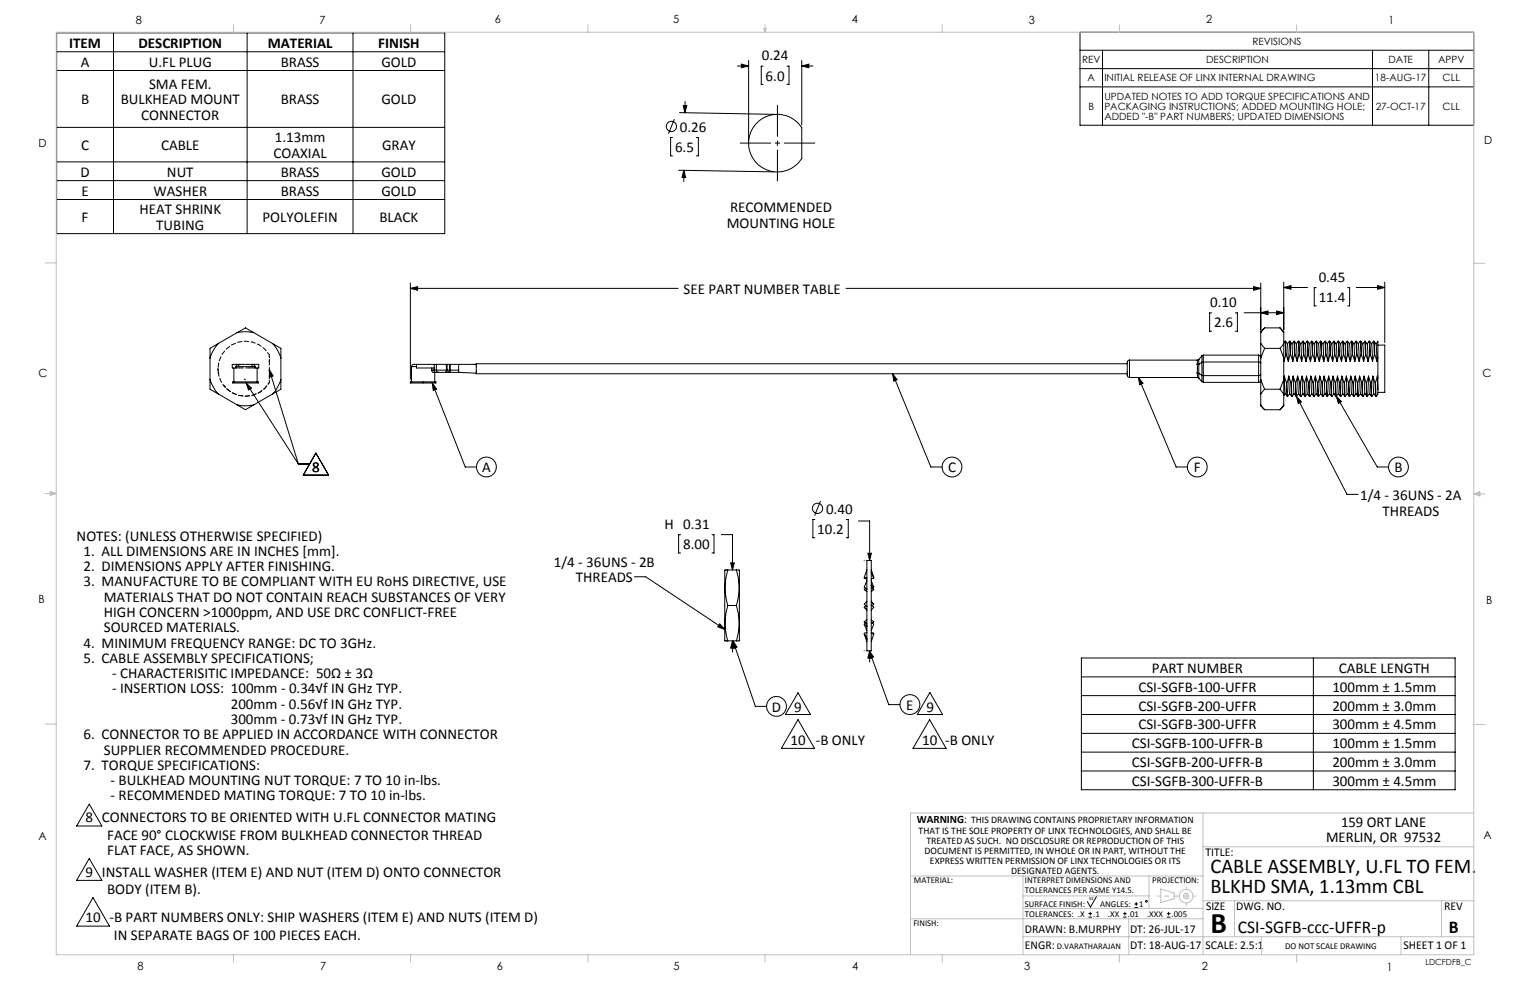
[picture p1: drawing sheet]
<svg xmlns="http://www.w3.org/2000/svg" width="432mm" height="279mm" viewBox="0 0 432 279" stroke-linecap="round" stroke-linejoin="round" font-family="sans-serif">
<g fill="none" stroke="#000" stroke-width=".28">
<path d="M16 9.3h109.5v56.6h-109.5zM16 14.6h109.5M16 19.9h109.5M32 9.3v56.6M69.7 9.3v56.6M99.6 9.3v56.6M208.1 18.6h3.2M209.2 18.1l2.1 .5-2.1 .5zM211.3 17.1v22.6M215.4 18.7h-.6v5.1h.6M222.1 18.7h.6v5.1h-.6M226.3 18.6l2-.5v1z"/>
<path d="M226.3 18.6h3.1M226.3 17.1v18.2M304.8 9.1h111.1v26.2h-111.1zM304.8 14.2h111.1M304.8 19.4h111.1M311.1 14.2v21.1M387.3 14.2v21.1M403.2 14.2v21.1M16 35.9h109.5M189.8 38.8h-.5v5.2h.5M190.3 33.6l-1.6 4.1M191.8 31.8l27 .5"/>
<path d="M192.8 29.8h1.1l-.6 2zM193.4 28.6l-.1 3.2M196.5 38.8h.6v5.2h-.6M213.3 35.1a8.1 8.1 0 0 1 13 1v8.6a8.1 8.1 0 0 1-11.7 2.2 8.1 8.1 0 0 1-1.3-11.8zM304.8 24.5h111.1M16 45.7h109.5M16 51h109.5M16 56.3h109.5M191.5 48l27 .5M193 48l.5 2.1h-1zM193 48v3.2M115.8 79.9v27.1"/>
<path d="M355.8 79.9v13.2M362.3 79.6v13.5M390.8 79.6v17.1M61.6 96.9a10.5 10.5 0 0 0-2.3 4.1M61.6 96.9l-2.3 1.4v2.7M66.9 93.9a11.3 11.3 0 0 1 4.7 0M66.9 93.9l2.4-1.4 2.3 1.4M66.9 93.9l-5.3 3M71.6 93.9l5.3 3M76.9 96.9a10.5 10.5 0 0 1 2.4 4.1M76.9 96.9l2.4 1.4v8.8M115.8 81.4l2.1-.5v1z"/>
<path d="M115.8 81.4h75.6M238.8 81.4h117M341.9 88.3h-.5v5.2h.5M348.7 88.3h.5v5.2h-.5M351.1 88.3h11.2M353.8 80.9l2 .5-2 .5zM355.8 88.3l2.1-.5v1zM355.8 96.9v4.1M355.8 93.9v3M355.8 96.9l1.1 1.4M356.9 92.5l-1.1 1.4M356.9 92.5l-1.1 1.1v.3"/>
<path d="M356.9 98.3l-1.1 2.7M356.9 98.3h4.3M356.9 92.5h4.3M360.3 87.8l2 .5-2 .5zM361.2 98.3l1.1 2.7M361.2 92.5l1.1 1.1v.3M361.2 92.5l1.1 1.4M362.3 81.1l2-.5v1zM362.3 96.9l-1.1 1.4M362.3 96.9v4.1M362.3 93.9v3M362.3 81.1h6.7"/>
<path d="M362.7 96.3l-.4 .4M362.7 96.3l.2 3.9M362.7 96.3h.1M362.8 96.3l.6 .7M362.8 96.3l.2 3.9M363.3 97l.6-.7 .2 3.9M363.4 97l.2 5M363.9 96.3h.1M364 96.3l.6 .7M364 96.3l.2 3.9M364.6 97l.2 5M365.2 96.3l-.6 .7"/>
<path d="M365.2 96.3l.2 3.9M365.2 96.3h.1M365.3 96.3a1.66 1.66 0 0 1 .6 1.7l.2 4M365.3 96.3l.2 3.9M366.4 96.3l-.6 .7M366.4 96.3l.2 3.9M366.4 96.3h.1M366.5 96.3l.6 .7M366.5 96.3l.2 3.9M367.1 97l.2 5M367.7 96.3l-.6 .7M367.7 96.3l.2 3.9"/>
<path d="M367.7 96.3h.1M367.8 96.3l.5 .7M367.8 96.3l.2 3.9M368.3 97l.3 5M368.9 96.3l-.6 .7M368.9 96.3l.2 3.9M368.9 96.3h.1M369 96.3a1.77 1.77 0 0 1 .7 1.7l.2 4M369 96.3l.3 3.9M370.1 96.3l-.5 .7M370.1 96.3l.3 3.9M370.2 96.3h.1"/>
<path d="M370.3 96.3l.5 .7M370.3 96.3l.2 3.9M370.8 97l.3 5M371.4 96.3l-.6 .7M371.4 96.3l.2 3.9M371.4 96.3h.1M371.5 81.2h-.6v5.1h.6M371.5 96.3l.6 .7M371.5 96.3l.2 3.9M372.1 97l.6-.7 .2 3.9M372.1 97l.3 5M372.7 96.3h.1"/>
<path d="M372.8 96.3l.5 .7M372.8 96.3l.2 3.9M373.3 97l.3 5M373.9 96.3l-.6 .7M373.9 96.3l.2 3.9M373.9 96.3h.1M374.1 96.3a1.66 1.66 0 0 1 .6 1.7l.2 4M374.1 96.3l.1 3.9M375.1 96.3l-.5 .7M375.1 96.3l.3 3.9M375.1 96.3h.2M375.3 96.3l.5 .7"/>
<path d="M375.3 96.3l.2 3.9M375.8 97l.3 5M376.4 96.3l-.6 .7M376.4 96.3l.2 3.9M376.4 96.3h.1M376.5 96.3l.6 .7M376.5 96.3l.2 3.9M377.1 97l.3 5M377.6 96.3l-.5 .7M377.6 96.3l.3 3.9M377.6 96.3h.2M377.8 96.3l.6 .7"/>
<path d="M377.8 96.3l.2 3.9M378.3 97l.6-.7 .2 3.9M378.4 97l.2 5M378.9 96.3h.1M379 96.3l.6 .7M379 96.3l.2 3.9M379.6 97l.2 5M380.2 96.3l-.6 .7M380.2 96.3l.2 3.9M380.2 96.3h.1M380.3 96.3l.6 .7M380.3 96.3l.2 3.9"/>
<path d="M380.3 81.2h.6v5.1h-.6M380.9 97l.2 5M381.4 96.3l-.6 .7M381.4 96.3l.2 3.9M381.4 96.3h.1M381.5 96.3l.6 .7M381.5 96.3l.2 3.9M382.1 97l.2 5M382.7 96.3l-.6 .7M382.7 96.3l.2 3.9M382.7 96.3h.1M382.8 81.1h8"/>
<path d="M383.9 96.3l-.6 .7M383.9 96.3l.2 3.9M383.9 96.3h.1M384 96.3l.6 .7M384 96.3l.2 3.9M384.6 97l.2 5M385.2 96.3l-.6 .7M385.2 96.3l.2 3.9M385.2 96.3h.1M385.3 96.3l.5 .7M385.3 96.3l.2 3.9M385.8 97l.3 5"/>
<path d="M386.4 96.3l-.6 .7M386.4 96.3l.2 3.9M386.4 96.3h.1M386.5 96.3l.6 .7M386.5 96.3l.3 3.9M387.1 97l.6-.7 .2 3.9M387.1 97l.2 5M387.7 96.3h.1M387.8 96.3l.5 .7M387.8 96.3l.2 3.9M388.3 97l.3 5M388.8 80.6l2 .5-2 .5z"/>
<path d="M388.9 96.4v4.6M388.9 97.4h1.9v13.3h-1.9M388.9 96.3l-.6 .7M59.3 107.1a10.7 10.7 0 0 0 2.3 4.1M59.3 101v8.9l2.3 1.3M61.6 111.2l5.3 3.1M65.7 107.8h7.2v.3h-7.2zM66 103.9v3.9M66.6 103.5h5.4M66.9 114.3a9.9 9.9 0 0 0 4.7 0M66.9 114.3l2.4 1.3 2.3-1.3M67.4 102.8h3.8"/>
<path d="M67.4 102.8l-.5 .2-.3 .5M67.4 102.8h-1.9v1.1h1.1v-.4M69.5 108.1l1.5 1.4-.9 .6zM69.5 108.1l14.7 22.9M71.2 102.8l.6 .2 .2 .5M71.2 102.8h1.8v1.1h-1v-.4M72.6 103.9v3.9M76 104.3l1.1 1.8-1 .3zM76 104.3l8.2 26.7M76.9 111.2l-5.3 3.1M79.3 107.1a10.7 10.7 0 0 1-2.4 4.1M79.3 107.1v2.8l-2.4 1.3"/>
<path d="M115.8 107.8h7.2v.3h-7.2zM116.1 103.5h1.4M116.1 103.5v4.3M117.5 102.8l-1.1 .1-.3 .6M117.5 102.8v1.1h5.1M117.5 102.8h8.5M121.8 104.5l.4 .6h4.1M121.8 104.5h4.2M121.8 103.9v.6M122 108.1l1.2 1.7-.9 .4zM122 108.1l9.3 23.7h3.2M122.6 102.8v1.9l.2 .4"/>
<path d="M122.7 105.1v2.7M123.2 102.8v1.9l.6 .4M126 104.5l-.2 .6 .3-.2 .1-.4M126 104.5h.2M126 102.8h.2M126 102.8v1.7M126.2 102.8h.7M126.2 102.8v1.7M126.2 104.5h.7M126.3 105.1h.8M126.9 104.5l-.2 .4-.4 .2M126.9 104.5h.2"/>
<path d="M126.9 102.8h.2M126.9 102.8v1.7M127.1 104.5v.6M127.1 102.8h7.3M127.1 104.5h2.3M127.1 105.1h2.3M127.1 102.8v1.7M129.4 105.1h.1M129.4 105.1l5 .2M129.4 104.5v.6M129.4 102.8v1.7M133.8 102.8l.6 .1"/>
<path d="M134.4 102.8v2.5M134.4 105.3l183.7 .2M251.9 105.5l1.3 1.7-1 .4zM251.9 105.5l10.8 26.3h3.2M318.1 102.7h-183.7v.1M318.8 101.6l-.5 .2-.2 .5v3.6l.2 .5 .5 .1M318.8 101.6v4.9M318.8 101.6h19.1M318.8 106.5h19.1M321.3 106.5l10.6 25.3h3.2M321.3 106.5l1.3 1.7-1 .4zM337.9 105.3l.4 .1"/>
<path d="M337.9 102.9v2.4M337.9 101.6v1.3M337.9 105.3v1.2M337.9 106.5l.4 .3M338.3 102.8v2.6M338.3 102.8l-.4 .1M338.3 101.4v1.4M338.3 105.4v1.4M338.3 101.4l-.4 .2M338.3 105.4l.9 .5M338.3 106.8l.9 .9M339.2 102.3v3.6"/>
<path d="M339.2 105.9l.5 .1M339.2 100.4v1.9M339.2 105.9v1.8M339.2 107.7l.5 .2M339.2 102.3l-.9 .5M339.2 100.4l-.9 1M339.7 102.2l-.5 .1M339.7 102.2v3.8M339.7 102.2h15.7l.4 .3M339.7 100.2l-.5 .2M339.7 100.2v2M339.7 106v1.9"/>
<path d="M339.7 107.9h15.5M339.7 100.2h15.5M355.2 100.2l.4 .2 .2 .6M355.2 100.2v7.7M355.8 105.7l-.5 .3h-15.6M355.8 107.2l-.2 .5-.4 .2M355.8 107.1l1.1 2.8M355.8 107.1v4.1M355.8 114.3l1.1 1.3M355.8 114.3v.2l1.1 1.1M355.8 101v6.1M355.8 111.2v3.1"/>
<path d="M356.9 109.9l-1.1 1.3M356.9 109.9h4.3M356.9 115.6h4.3M361.2 109.9l1.1 1.3M362.3 107.1v4.1M362.3 114.3l-1.1 1.3M362.3 114.3v.2l-1.1 1.1M362.3 101v6.1M362.3 111.2v3.1M362.3 107.1l-1.1 2.8M362.5 106.2l.1 4a1.75 1.75 0 0 0 .7 1.6M362.5 106.2l.6 1.8"/>
<path d="M362.5 106.2l-.2 .6M362.7 111.1l-.4 .5M362.9 100.2l-.6 1.8v-.1M362.9 100.2h.1M363 100.2l.6 1.8M363.1 108l.2 3.9M363.1 108h.1M363.2 108l.2 3.8M363.3 111.9h.1M363.7 106.2l.1 2.9a2.95 2.95 0 0 0 .7 2.7M363.7 106.2l.6 1.8M363.7 106.2l-.5 1.8"/>
<path d="M364 111.1l-.6 .8M364.1 100.2l-.5 1.8M364.1 100.2h.1M364.2 100.2l.6 1.8M364.3 108l.2 3.9M364.3 108h.2M364.5 108l.2 3.8M364.5 111.9h.2M364.9 106.2l.2 4a1.63 1.63 0 0 0 .7 1.6M364.9 106.2l.7 1.8M364.9 106.2l-.4 1.8M365.2 111.1l-.5 .8"/>
<path d="M365.4 100.2l-.6 1.8M365.4 100.2h.1M365.5 100.2l.6 1.8M365.6 108l.1 3.6 .2 .3M365.6 108h.1M365.7 108l.2 3.8M365.9 111.9l1.4 1.5-.9 .5zM365.9 111.9l14.3 27.6h3.1M366.2 106.2l.1 2.9a2.95 2.95 0 0 0 .7 2.7M366.2 106.2l.6 1.8M366.2 106.2l-.5 1.8M366.5 111.1l-.6 .8"/>
<path d="M366.6 100.2l-.5 1.8M366.6 100.2h.1M366.7 100.2l.6 1.8M366.8 108l.2 3.9M366.8 108h.2M367 108l.2 3.8M367 111.9h.2M367.5 106.2l.1 4a1.63 1.63 0 0 0 .7 1.6M367.5 106.2l.6 1.8M367.5 106.2l-.5 1.8M367.7 111.1l-.5 .8M367.9 100.2l-.6 1.8"/>
<path d="M367.9 100.2h.1M368 100.2l.6 1.8M368.1 108l.2 3.9M368.1 108h.1M368.2 108l.2 3.8M368.3 111.9h.1M368.7 106.2l.2 4a1.75 1.75 0 0 0 .6 1.6M368.7 106.2l.6 1.8M368.7 106.2l-.5 1.8M369 111.1l-.6 .8M369.1 100.2l-.5 1.8M369.1 100.2h.2"/>
<path d="M369.3 100.2l.6 1.8M369.3 108l.2 3.9M369.3 108h.2M369.5 108l.1 3.9 .6-.8M369.5 111.9h.1M370 106.2l.1 2.9a2.95 2.95 0 0 0 .7 2.7M370 106.2l.6 1.8M370 106.2l-.5 1.8M370.4 100.2l-.5 1.8M370.4 100.2h.1M370.5 100.2l.6 1.8M370.6 108l.2 3.9"/>
<path d="M370.6 108h.1M370.7 108l.2 3.8M370.8 111.9h.1M371.2 106.2l.2 4a1.75 1.75 0 0 0 .6 1.6M371.2 106.2l.6 1.8M371.2 106.2l-.5 1.8M371.5 111.1l-.6 .8M371.6 100.2l-.5 1.8M371.6 100.2h.1M371.7 100.2l.7 1.8M371.8 108l.2 3.9M371.8 108h.1"/>
<path d="M371.9 108l.2 3.8M372 111.9h.1M372.5 106.2l.1 2.9a2.95 2.95 0 0 0 .7 2.7M372.5 106.2l.6 1.8M372.5 106.2l-.6 1.8M372.7 111.1l-.6 .8M372.9 100.2l-.5 1.8M372.9 100.2h.1M373 100.2l.6 1.8M373.1 108l.2 3.9M373.1 108h.1M373.2 108l.2 3.8"/>
<path d="M373.3 111.9h.1M373.7 106.2l.2 4a1.63 1.63 0 0 0 .6 1.6M373.7 106.2l.6 1.8M373.7 106.2l-.5 1.8M374 111.1l-.6 .8M374.1 100.2l-.5 1.8M374.1 100.2h.1M374.2 100.2l.7 1.8M374.3 108l.2 3.6 .1 .3M374.3 108h.1M374.4 108l.2 3.8M375 106.2l.1 2.9a2.95 2.95 0 0 0 .7 2.7"/>
<path d="M375 106.2l.6 1.8M375 106.2l-.6 1.8M375.2 111.1l-.6 .8M375.4 100.2l-.5 1.8M375.4 100.2h.1M375.5 100.2l.6 1.8M375.6 108l.2 3.9M375.6 108h.1M375.7 108l.2 3.8M375.8 111.9h.1M376.2 106.2l.2 4a1.63 1.63 0 0 0 .6 1.6M376.2 106.2l.6 1.8"/>
<path d="M376.2 106.2l-.5 1.8M376.5 111.1l-.6 .8M376.6 100.2l-.5 1.8M376.6 100.2h.1M376.7 100.2l.7 1.8M376.8 108l.2 3.9M376.8 108h.1M376.9 108l.3 3.8M377 111.9h.2M377.2 111.8l1.4 1.5-.9 .5zM377.2 111.8l11.5 20h3.2M377.5 106.2l.1 4a1.75 1.75 0 0 0 .7 1.6"/>
<path d="M377.5 106.2l.6 1.8M377.5 106.2l-.6 1.8M377.7 111.1l-.5 .8M377.9 100.2l-.5 1.8M377.9 100.2h.1M378 100.2l.6 1.8M378.1 108l.2 3.9M378.1 108h.1M378.2 108l.2 3.9 .6-.8M378.3 111.9h.1M378.7 106.2l.1 2.9a2.95 2.95 0 0 0 .7 2.7M378.7 106.2l.6 1.8"/>
<path d="M378.7 106.2l-.5 1.8M379.1 100.2l-.5 1.8M379.1 100.2h.1M379.2 100.2l.6 1.8M379.3 108l.2 3.9M379.3 108h.1M379.4 108l.3 3.8M379.5 111.9h.2M380 106.2l.1 4a1.75 1.75 0 0 0 .7 1.6M380 106.2l.6 1.8M380 106.2l-.6 1.8M380.2 111.1l-.5 .8"/>
<path d="M380.4 100.2l-.6 1.8M380.4 100.2h.1M380.5 100.2l.6 1.8M380.6 108l.2 3.9M380.6 108h.1M380.7 108l.2 3.8M380.8 111.9h.1M381.2 106.2l.1 2.9a2.95 2.95 0 0 0 .7 2.7M381.2 106.2l.6 1.8M381.2 106.2l-.5 1.8M381.5 111.1l-.6 .8M381.6 100.2l-.5 1.8"/>
<path d="M381.6 100.2h.1M381.7 100.2l.6 1.8M381.8 108l.2 3.9M381.8 108h.2M382 108l.2 3.8M382 111.9h.2M382.5 106.2l.1 4a1.63 1.63 0 0 0 .7 1.6M382.5 106.2l.6 1.8M382.5 106.2l-.5 1.8M382.7 111.1l-.5 .8M382.9 100.2l-.6 1.8M382.9 100.2h.1"/>
<path d="M383 100.2l-.2-3.9a1.66 1.66 0 0 1 .6 1.7l.2 4M383 100.2l.6 1.8M383.1 108l.2 3.9M383.1 108h.1M383.2 108l.2 3.8M383.3 111.9h.1M383.7 106.2l.1 2.9a2.95 2.95 0 0 0 .7 2.7M383.7 106.2l.6 1.8M383.7 106.2l-.5 1.8M384 111.1l-.6 .8M384.1 100.2l-.5 1.8M384.1 100.2h.1"/>
<path d="M384.2 100.2l.6 1.8M384.3 108l.2 3.9M384.3 108h.2M384.5 108l.2 3.8M384.5 111.9h.2M385 106.2l.1 4a1.63 1.63 0 0 0 .7 1.6M385 106.2l.6 1.8M385 106.2l-.5 1.8M385.2 111.1l-.5 .8M385.4 100.2l-.6 1.8M385.4 100.2h.1M385.5 100.2l.6 1.8"/>
<path d="M385.6 108l.1 3.6 .2 .3M385.6 108h.1M385.7 108l.2 3.8M386.2 106.2l.2 4a1.75 1.75 0 0 0 .6 1.6M386.2 106.2l.6 1.8M386.2 106.2l-.5 1.8M386.5 111.1l-.6 .8M386.6 100.2l-.5 1.8M386.6 100.2h.2M386.8 100.2l.5 1.8M386.8 108l.2 3.9M386.8 108h.2"/>
<path d="M387 108l.1 3.9 .6-.8M387 111.9h.1M387.5 106.2l.1 4a1.63 1.63 0 0 0 .7 1.6M387.5 106.2l.6 1.8M387.5 106.2l-.5 1.8M387.9 100.2l-.6 1.8M387.9 100.2h.1M388 100.2l.6 1.8M388.1 108l.2 3.9M388.1 108h.1M388.2 108l.2 3.8M388.3 111.9h.1"/>
<path d="M388.7 106.2l-.5 1.8M388.7 106.2l.2 3.8M388.7 106.2l.2 .4M388.9 111.3l-.5 .6M388.9 101l-.3 1M388.9 110v1.2M388.9 106.6v3.4M388.9 101v5.6M84.2 131h3.2M89.1 127.9l3.6 6.2h-7.1zM192.1 150.9h-.6v5.2h.6M200.9 150.9h.6v5.2h-.6"/>
<path d="M203.6 150.9h3.1v10M206.2 158.9h1l-.5 2zM230 146.6h-.6v5.2h.6M231.6 141.4l-1.7 4.1M238.8 146.6h.6v5.2h-.6M242.3 147h3.1v11.2M243.9 158.2h.1M244.7 158.2h1.2v25.5h-1.2zM244.9 156.1h1l-.5 2.1zM179 162.8h3.2l22.3 14.8M203.1 176.1l1.4 1.5-1.9-.7zM204.6 160.9h.8"/>
<path d="M204.6 160.9l-.1 19.5a.39 .39 0 0 0 .1 .4 .39 .39 0 0 0 .5 .1h.3M204.6 160.9h.6M205.4 160.9a17.3 17.3 0 0 0 0 10M205.4 170.9a17.3 17.3 0 0 0 0 10M205.4 160.9h2.4M205.4 170.9h2.4M207.8 160.9a16.5 16.5 0 0 1 0 10M207.8 160.9h.8l.1 .1v19.5a.33 .33 0 0 1-.1 .4 .33 .33 0 0 1-.5 0h-.3M207.8 170.9a16.4 16.4 0 0 1 0 10M243.9 175.5l.5 .5 .3 .8-.8-.6M243.9 175.5l.8 .5M243.9 179h.2"/>
<path d="M243.9 179l.8 2.1M243.9 163.2l.8 .2M243.9 176.2l.8 1.8M243.9 171.4l.8 .8M243.9 171.4l.8 .7M244 162.9l-.1 .3M244 178.9l-.1 .1M244.1 166.3l.2-.3-.4 .4 .8 .6M244.3 175.9l-.4 .3M244.4 163l-.5 .2M244.4 171l-.5 .4M244.7 169.7l-.8 .8 .8 .7"/>
<path d="M244.7 163.9l-.8 1.8 .8 .6M244.7 174.9l-.8 .6M244.7 160.8l-.8 2.1 .8 .2M244.7 178.5l-.8 .2 .8 1.6M245.9 161.3l.1 .6M245.9 174.9l.7 .6-.4 .4 .3-.3M245.9 170.7l.7 .7-.7 .8M245.9 175.6l.7 .6-.7 1.8M245.9 165.9l.7 .5M245.9 178.8l.7 .2-.7 2.1M245.9 161.6l.7 1.6-.7 .2M245.9 178.5l.7 .2"/>
<path d="M245.9 160.8l.7 2.1M245.9 163.9l.7 1.8M245.9 169.7l.7 .8M245.9 169.8l.7 .7M246.5 162.8l.1 .1M246.6 165.7l-.7-.6 .1 .6 .6 .7M246.6 166.4l-.7 .6M246.6 178.7l-.4 .2M246.6 178.7l-.1 .2M246.6 162.9h-.1M246.6 165.7l-.4 .3M246.6 170.5l-.4 .5"/>
<path d="M204.6 180.9h.6M205.4 180.9h2.4M206.7 180.9l.5 2h-1zM206.7 180.9v3.1M206.9 180.9l1.1 1.7-1 .4zM206.9 180.9l6.3 18.5h3.2M225.2 195.5l3.5 6.1h-7zM243.9 183.7h.1M244.5 180l.2 .6M245.4 183.7l1.1 1.7-.9 .4zM245.4 183.7l5.4 15.2h3.2M245.4 183.7l.5 2h-1z"/>
<path d="M245.4 183.7v3.2M262.4 195.4l3.6 6.2h-7.1zM305.2 185.7h105.5v37.2h-105.5zM305.2 191h105.5M305.2 196.3h105.5M370.7 185.7v37.2M225.2 203.1l4.7 8.1h-9.4zM262.4 203.1l4.6 8.1h-9.3zM305.2 201.6h105.5M305.2 207h105.5M305.2 212.3h105.5M305.2 217.6h105.5"/>
<path d="M25.2 226.9l3.6 6.2h-7.2zM25.2 242.3l3.6 6.2h-7.2zM26.2 253.3l4.7 8.1h-9.3zM307.2 258.8h1M307.2 257.8h1M307.7 257.4v.9M309.5 252.9l-1.7 3.1-.9-1.5M317 258.8h1M317 257.8h1M317.5 257.4v.9M320.2 256.1h1M320.2 255.1h1"/>
<path d="M320.7 254.6v1M329.3 258.8h1M329.3 257.8h1M329.8 257.4v.9"/>
<circle cx="189.5" cy="35.7" r="1.45"/>
<circle cx="137.3" cy="131.8" r="2.79"/>
<circle cx="268.7" cy="131.8" r="2.79"/>
<circle cx="337.9" cy="131.8" r="2.8"/>
<circle cx="394.7" cy="131.8" r="2.79"/>
<circle cx="230.7" cy="143.5" r="1.44"/>
<circle cx="219.1" cy="199.4" r="2.79"/>
<circle cx="256.8" cy="198.9" r="2.79"/>
<circle cx="323.5" cy="254.4" r=".25"/>
</g>
<g fill="none" stroke="#c0c0c0" stroke-width=".28">
<path d="M15.9 9.1h400v260.4h-400zM65.9 6.9v2.2M115.9 6.9v2.2M165.9 6.9v2.2M215.6 8h.6l-.3 1.1zM215.7 8l.2 1.1M215.9 6.9v2.2M216 8l-.1 1.1M265.9 6.9v2.2M315.9 6.9v2.2M365.9 6.9v2.2M12.7 74.2h3.2"/>
<path d="M415.9 74.3h3.2M12.7 139.3h3.2M14.2 139.1l1.7 .2M14.2 138.7l1.7 .6-1.7 .5zM15.9 139.3l-1.7 .3M415.9 139.4h3.2M415.9 139.4l1.8-.6v1.2zM415.9 139.4l1.8 .3M417.7 139.2l-1.8 .2M12.7 204.4h3.2M415.9 204.5h3.2M339.5 229.4v40.1"/>
<path d="M339.5 239h76.4M415.7 229.4h-158.7v40.1M257 259.3h82.5M257 247.2h82.5M288.7 247.2v22.3M288.7 256.4h50.8M288.7 252.8h35.6M318.6 259.3v10.2M324.3 247.2v9.2M327.6 250.9l3.8 1.1v1.6l-3.8 1.1zM339.5 254.2h76.4M348.4 254.2v10.2"/>
<path d="M406.8 254.2v10.2M65.9 269.5v2.1M115.9 269.5v2.1M165.9 269.5v2.1M215.9 269.5v2.1M265.9 269.5v2.1M288.7 264.4h127.2M315.9 269.5v2.1M356 264.4v5.1M365.9 269.5v2.1M395.4 264.4v5.1"/>
<circle cx="334.8" cy="252.9" r=".76"/>
<circle cx="334.8" cy="252.9" r="1.91"/>
</g>
<path d="M219.4 29.7v21.4" fill="none" stroke="#000" stroke-width=".28" stroke-dasharray="15.2 1.3 1.3 1.3" stroke-dashoffset="6.5"/>
<path d="M208.9 40.4h21.1" fill="none" stroke="#000" stroke-width=".28" stroke-dasharray="15.2 1.3 1.3 1.3" stroke-dashoffset="6.6"/>
<path d="M326.6 252.9h5.4M332 252.9h5.5" fill="none" stroke="#c0c0c0" stroke-width=".28" stroke-dasharray="15.2 1.3 1.3 1.3" stroke-dashoffset="14.4"/>
<path d="M334.8 255.5v-5.2" fill="none" stroke="#c0c0c0" stroke-width=".28" stroke-dasharray="15.2 1.3 1.3 1.3" stroke-dashoffset="14.5"/>
<g fill="#000">
<path d="M115.8 81.4l2.1-.5v1zM353.8 80.9l2 .5-2 .5zM360.3 87.8l2 .5-2 .5zM355.8 88.3l2.1-.5v1zM362.3 81.1l2-.5v1zM388.8 80.6l2 .5-2 .5zM206.2 158.9h1l-.5 2zM206.7 180.9l.5 2h-1zM244.9 156.1h1l-.5 2.1zM245.4 183.7l.5 2h-1zM226.3 18.6l2-.5v1zM209.2 18.1l2.1 .5-2.1 .5zM192.8 29.8h1.1l-.6 2zM193 48l.5 2.1h-1z"/>
<path d="M122 108.1l1.2 1.7-.9 .4zM377.2 111.8l1.4 1.5-.9 .5zM251.9 105.5l1.3 1.7-1 .4zM321.3 106.5l1.3 1.7-1 .4zM365.9 111.9l1.4 1.5-.9 .5zM206.9 180.9l1.1 1.7-1 .4zM203.1 176.1l1.4 1.5-1.9-.7zM245.4 183.7l1.1 1.7-.9 .4zM76 104.3l1.1 1.8-1 .3zM69.5 108.1l1.5 1.4-.9 .6z"/>
</g>
<path d="M66.6 103.8h.2M69 107l.3 .2M71.2 102.8h.1M71.8 103.8h.2" fill="none" stroke="#000" stroke-width=".28" stroke-dasharray="1.3 .6"/>
<path d="M66.8 103.8h.8M67.6 103.8h.8M70.2 103.8h.8M71 103.8h.8M71 102.9l.2 .8M76 100.2a7.8 7.8 0 0 0-9.3-3.5 7.8 7.8 0 0 0-5.1 8.5" fill="none" stroke="#000" stroke-width=".28" stroke-dasharray="1.3 .6" stroke-dashoffset=".4"/>
<path d="M68.4 103.8h1.8M76 102v-1.8" fill="none" stroke="#000" stroke-width=".28" stroke-dasharray="1.3 .6" stroke-dashoffset=".9"/>
<path d="M63.5 109.3a7.8 7.8 0 0 1-1.9-4.1" fill="none" stroke="#000" stroke-width=".28" stroke-dasharray="1.3 .6" stroke-dashoffset=".2"/>
<path d="M76 101.9v4.9" fill="none" stroke="#000" stroke-width=".28" stroke-dasharray="1.3 .6" stroke-dashoffset=".1"/>
<path d="M76 106.1v.7" fill="none" stroke="#000" stroke-width=".28" stroke-dasharray="1.3 .6" stroke-dashoffset=".3"/>
<path d="M61.5 104.1l.2 1.4M61.7 105.5l-.2-1.4M63.2 108.8a7.7 7.7 0 0 0 12.8-.8M76 102v-1.3M76 108a7.7 7.7 0 0 1-12.8 .8" fill="none" stroke="#000" stroke-width=".28" stroke-dasharray="1.3 .6" stroke-dashoffset=".7"/>
<path d="M67.2 103.3l.4-.4 .7-.1M76 108v-1.2" fill="none" stroke="#000" stroke-width=".28" stroke-dasharray="1.3 .6" stroke-dashoffset=".6"/>
<text font-size="8.5" x="341.6" y="263.2">B</text>
<g font-size="5.9">
<text x="341.6" y="246.5">CABLE ASSEMBLY, U.FL TO FEM.</text>
<text x="341.6" y="252.1">BLKHD SMA, 1.13mm CBL</text>
</g>
<g font-size="5.1">
<text x="349.4" y="263.2">CSI-SGFB-ccc-UFFR-p</text>
<text x="408.8" y="263.2">B</text>
</g>
<g font-size="4.2">
<text x="19.5" y="13.5">ITEM</text>
<text x="39.1" y="13.5">DESCRIPTION</text>
<text x="75.6" y="13.5">MATERIAL</text>
<text x="106.8" y="13.5">FINISH</text>
<text x="215" y="17">0.24</text>
<text x="22.8" y="18.8">A</text>
<text x="42" y="18.8">U.FL PLUG</text>
<text x="79.2" y="18.8">BRASS</text>
<text x="107.7" y="18.8">GOLD</text>
<text x="216.1" y="22.8">6.0</text>
<text x="22.9" y="29.5">B</text>
<text x="34.1" y="29.5">BULKHEAD MOUNT</text>
<text x="42.1" y="25.2">SMA FEM.</text>
<text x="79.2" y="29.5">BRASS</text>
<text x="107.7" y="29.5">GOLD</text>
<text x="39.9" y="33.8">CONNECTOR</text>
<text x="77.6" y="40.2">1.13mm</text>
<text x="191.9" y="37.2">0.26</text>
<text x="22.9" y="42.4">C</text>
<text x="45.5" y="42.4">CABLE</text>
<text x="77.2" y="44.5">COAXIAL</text>
<text x="107.8" y="42.4">GRAY</text>
<text x="190.5" y="42.9">6.5</text>
<text x="22.7" y="49.9">D</text>
<text x="47.1" y="49.9">NUT</text>
<text x="79.2" y="49.9">BRASS</text>
<text x="107.7" y="49.9">GOLD</text>
<text x="23" y="55.2">E</text>
<text x="43.3" y="55.2">WASHER</text>
<text x="79.2" y="55.2">BRASS</text>
<text x="107.7" y="55.2">GOLD</text>
<text x="206" y="60">RECOMMENDED</text>
<text x="23" y="62.7">F</text>
<text x="39.4" y="60.5">HEAT SHRINK</text>
<text x="44.1" y="64.8">TUBING</text>
<text x="74.1" y="62.7">POLYOLEFIN</text>
<text x="107.1" y="62.7">BLACK</text>
<text x="205.1" y="64.3">MOUNTING HOLE</text>
<text x="192.9" y="82.9">SEE PART NUMBER TABLE</text>
<text x="372.2" y="79.5">0.45</text>
<text x="341.6" y="86.7">0.10</text>
<text x="372.2" y="85.3">11.4</text>
<text x="342.6" y="92.4">2.6</text>
<text x="88.1" y="133.2">8</text>
<text x="136.1" y="133.2">A</text>
<text x="267.6" y="133.2">C</text>
<text x="336.9" y="133.2">F</text>
<text x="393.5" y="133.2">B</text>
<text x="383.9" y="141.2">1/4 - 36UNS - 2A</text>
<text x="187.5" y="149.2">H 0.31</text>
<text x="233.1" y="145">0.40</text>
<text x="390.1" y="145.5">THREADS</text>
<text x="21.6" y="152.6">NOTES: (UNLESS OTHERWISE SPECIFIED)</text>
<text x="192.8" y="155">8.00</text>
<text x="230.7" y="150.7">10.2</text>
<text x="23.5" y="156.9">1. ALL DIMENSIONS ARE IN INCHES [mm].</text>
<text x="23.5" y="161.2">2. DIMENSIONS APPLY AFTER FINISHING.</text>
<text x="156.3" y="160.1">1/4 - 36UNS - 2B</text>
<text x="23.5" y="165.5">3. MANUFACTURE TO BE COMPLIANT WITH EU RoHS DIRECTIVE, USE</text>
<text x="162.5" y="164.4">THREADS</text>
<text x="29.3" y="169.8">MATERIALS THAT DO NOT CONTAIN REACH SUBSTANCES OF VERY</text>
<text x="29.3" y="178.4">SOURCED MATERIALS.</text>
<text x="29.3" y="174.1">HIGH CONCERN &gt;1000ppm, AND USE DRC CONFLICT-FREE</text>
<text x="23.5" y="182.8">4. MINIMUM FREQUENCY RANGE: DC TO 3GHz.</text>
<text x="23.5" y="187.1">5. CABLE ASSEMBLY SPECIFICATIONS;</text>
<text x="31.6" y="191.4">- CHARACTERISITIC IMPEDANCE: 50Ω ± 3Ω</text>
<text x="325.1" y="189.9">PART NUMBER</text>
<text x="377.8" y="189.9">CABLE LENGTH</text>
<text x="31.6" y="195.7">- INSERTION LOSS: 100mm - 0.34√f IN GHz TYP.</text>
<text x="321.3" y="195.2">CSI-SGFB-100-UFFR</text>
<text x="376" y="195.2">100mm ± 1.5mm</text>
<text x="65.1" y="200">200mm - 0.56√f IN GHz TYP.</text>
<text x="217.9" y="200.8">D</text>
<text x="224.2" y="200.8">9</text>
<text x="255.8" y="200.3">E</text>
<text x="261.4" y="200.8">9</text>
<text x="321.3" y="200.6">CSI-SGFB-200-UFFR</text>
<text x="376" y="200.6">200mm ± 3.0mm</text>
<text x="23.5" y="208.6">6. CONNECTOR TO BE APPLIED IN ACCORDANCE WITH CONNECTOR</text>
<text x="65.1" y="204.3">300mm - 0.73√f IN GHz TYP.</text>
<text x="321.3" y="205.9">CSI-SGFB-300-UFFR</text>
<text x="376" y="205.9">300mm ± 4.5mm</text>
<text x="29.3" y="213">SUPPLIER RECOMMENDED PROCEDURE.</text>
<text x="223.1" y="210.4">10 -B ONLY</text>
<text x="260.2" y="210.4">10 -B ONLY</text>
<text x="319.5" y="211.2">CSI-SGFB-100-UFFR-B</text>
<text x="376" y="211.2">100mm ± 1.5mm</text>
<text x="23.5" y="217.3">7. TORQUE SPECIFICATIONS:</text>
<text x="31.2" y="221.6">- BULKHEAD MOUNTING NUT TORQUE: 7 TO 10 in-lbs.</text>
<text x="319.5" y="216.5">CSI-SGFB-200-UFFR-B</text>
<text x="319.5" y="221.8">CSI-SGFB-300-UFFR-B</text>
<text x="376" y="216.5">200mm ± 3.0mm</text>
<text x="376" y="221.8">300mm ± 4.5mm</text>
<text x="31.2" y="225.9">- RECOMMENDED MATING TORQUE: 7 TO 10 in-lbs.</text>
<text x="24.1" y="232.1">8 CONNECTORS TO BE ORIENTED WITH U.FL CONNECTOR MATING</text>
<text x="378.5" y="233.4">159 ORT LANE</text>
<text x="30.2" y="236.9">FACE 90° CLOCKWISE FROM BULKHEAD CONNECTOR THREAD</text>
<text x="374.3" y="237.6">MERLIN, OR 97532</text>
<text x="30.2" y="241.2">FLAT FACE, AS SHOWN.</text>
<text x="24.1" y="247.4">9 INSTALL WASHER (ITEM E) AND NUT (ITEM D) ONTO CONNECTOR</text>
<text x="30.2" y="252.3">BODY (ITEM B).</text>
<text x="24.1" y="260.3">10 -B PART NUMBERS ONLY: SHIP WASHERS (ITEM E) AND NUTS (ITEM D)</text>
<text x="32.2" y="265.2">IN SEPARATE BAGS OF 100 PIECES EACH.</text>
</g>
<g font-size="3.4">
<text x="340.2" y="241.5">TITLE:</text>
<text x="340.4" y="256.7">SIZE</text>
<text x="348.9" y="256.7">DWG. NO.</text>
<text x="407.6" y="256.7">REV</text>
<text x="289.3" y="263.2">DRAWN: B.MURPHY</text>
<text x="318.9" y="263.2">DT: 26-JUL-17</text>
<text x="289.3" y="267.8">ENGR:</text>
<text x="319" y="267.8">DT: 18-AUG-17</text>
<text x="340.2" y="267.8">SCALE: 2.5:1</text>
<text x="396.1" y="267.8">SHEET 1 OF 1</text>
</g>
<g font-size="3.2">
<text x="38.3" y="6.7">8</text>
<text x="90.2" y="6.7">7</text>
<text x="139.7" y="6.5">6</text>
<text x="190" y="6.5">5</text>
<text x="240.4" y="6.5">4</text>
<text x="290.4" y="6.7">3</text>
<text x="340.4" y="6.5">2</text>
<text x="391.9" y="6.7">1</text>
<text x="10.9" y="41.6">D</text>
<text x="418.9" y="40.7">D</text>
<text x="10.9" y="106.3">C</text>
<text x="418.4" y="106.4">C</text>
<text x="10.8" y="170.2">B</text>
<text x="419.4" y="170.6">B</text>
<text x="258.7" y="232.3">WARNING:</text>
<text x="10.8" y="237.2">A</text>
<text x="418.6" y="236.8">A</text>
<text x="38.8" y="273.8">8</text>
<text x="90.4" y="273.8">7</text>
<text x="140.2" y="273.8">6</text>
<text x="190.1" y="273.9">5</text>
<text x="240.5" y="273.8">4</text>
<text x="289" y="273.9">3</text>
<text x="339.1" y="273.8">2</text>
<text x="391.4" y="274.1">1</text>
</g>
<g font-size="2.8">
<text x="305.4" y="17.8">REV</text>
<text x="340.4" y="17.8">DESCRIPTION</text>
<text x="353.5" y="12.7">REVISIONS</text>
<text x="391.9" y="17.8">DATE</text>
<text x="405.9" y="17.8">APPV</text>
<text x="307" y="23">A</text>
<text x="311.7" y="23">INITIAL RELEASE OF LINX INTERNAL DRAWING</text>
<text x="388.1" y="23">18-AUG-17</text>
<text x="407.2" y="23">CLL</text>
<text x="311.7" y="28.2">UPDATED NOTES TO ADD TORQUE SPECIFICATIONS AND</text>
<text x="307.2" y="31">B</text>
<text x="311.7" y="31">PACKAGING INSTRUCTIONS; ADDED MOUNTING HOLE;</text>
<text x="311.7" y="33.8">ADDED &quot;-B&quot; PART NUMBERS; UPDATED DIMENSIONS</text>
<text x="388.3" y="31">27-OCT-17</text>
<text x="407.2" y="31">CLL</text>
<text x="274.1" y="232.3">THIS DRAWING CONTAINS PROPRIETARY INFORMATION</text>
<text x="259.2" y="235.3">THAT IS THE SOLE PROPERTY OF LINX TECHNOLOGIES, AND SHALL BE</text>
<text x="261.4" y="238.1">TREATED AS SUCH. NO DISCLOSURE OR REPRODUCTION OF THIS</text>
<text x="260.9" y="240.9">DOCUMENT IS PERMITTED, IN WHOLE OR IN PART, WITHOUT THE</text>
<text x="262.5" y="243.7">EXPRESS WRITTEN PERMISSION OF LINX TECHNOLOGIES OR ITS</text>
<text x="285.4" y="246.6">DESIGNATED AGENTS.</text>
</g>
<g font-size="2.5">
<text x="257.9" y="249.2">MATERIAL:</text>
<text x="289.3" y="249.2">INTERPRET DIMENSIONS AND</text>
<text x="325.2" y="249.2">PROJECTION:</text>
<text x="289.3" y="252.1">TOLERANCES PER ASME Y14.5.</text>
<text x="289.3" y="256">SURFACE FINISH:</text>
<text x="310.5" y="256">ANGLES:</text>
<text x="321.5" y="256">1</text>
<text x="257.8" y="261.5">FINISH:</text>
<text x="289.3" y="258.8">TOLERANCES: .X</text>
<text x="308.6" y="258.8">.1</text>
<text x="312.7" y="258.8">.XX</text>
<text x="318.3" y="258.8">.01</text>
<text x="323.7" y="258.8">.XXX</text>
<text x="330.7" y="258.8">.005</text>
<text x="298.2" y="267.8">D.VARATHARAJAN</text>
<text x="362.7" y="267.8">DO NOT SCALE DRAWING</text>
</g>
<text font-size="2.4" x="402.3" y="272.4">LDCFDFB_C</text>
<text font-size="1.4" x="307.3" y="254.1">32</text>
</svg>
